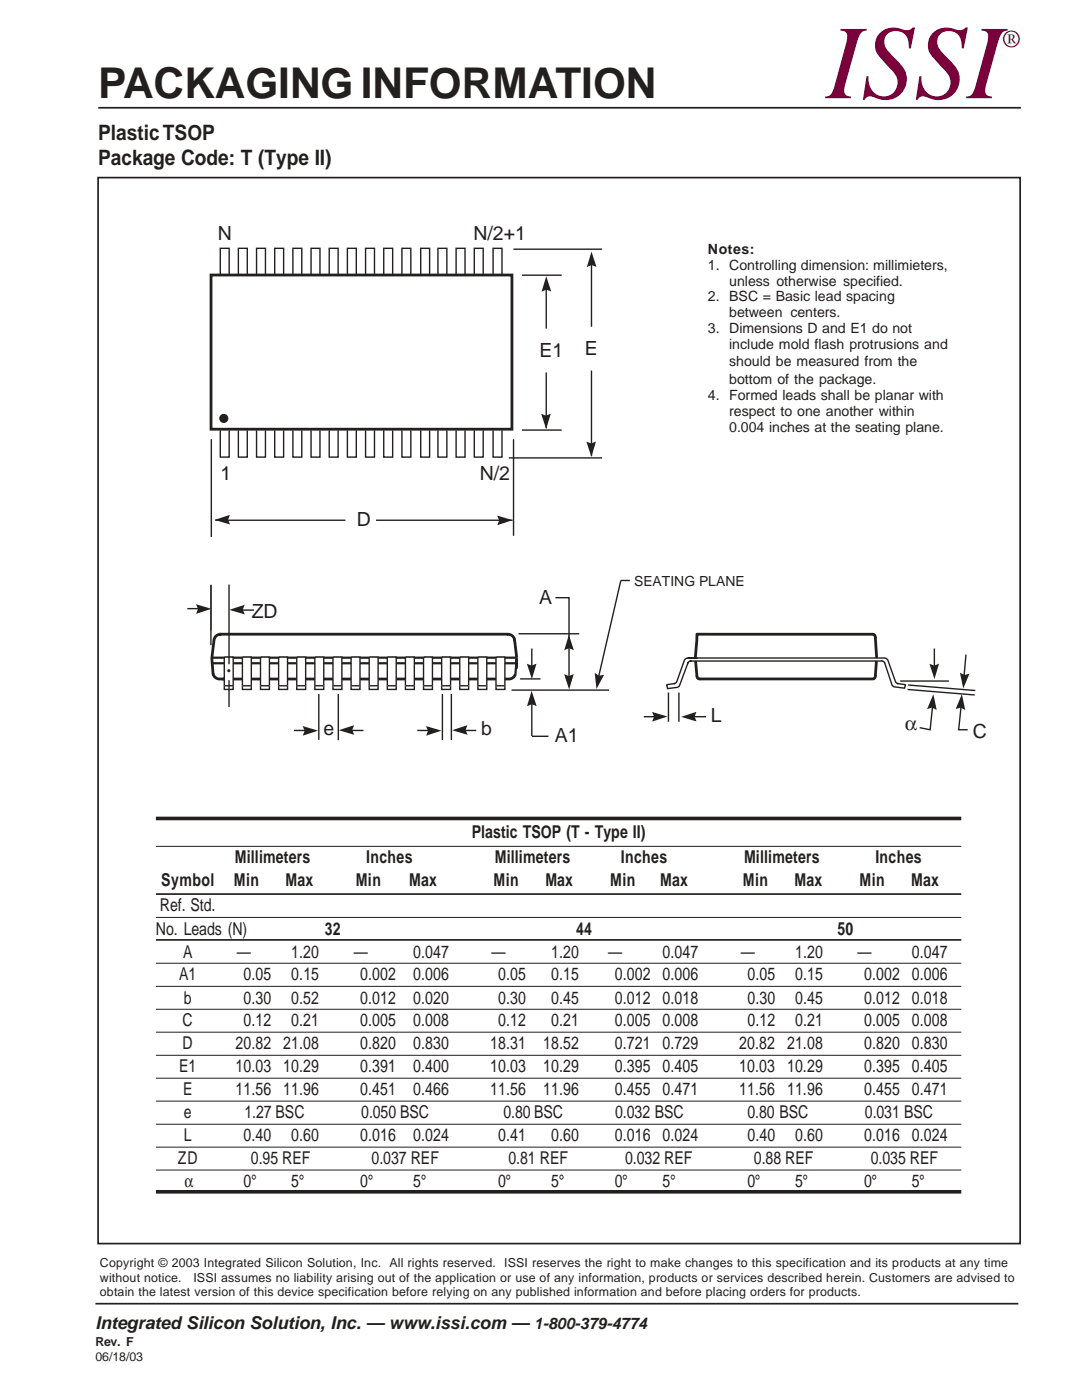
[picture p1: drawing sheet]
<svg xmlns="http://www.w3.org/2000/svg" width="216mm" height="279mm" viewBox="0 0 216 279" stroke-linecap="round" stroke-linejoin="round" font-family="sans-serif">
<path d="M19.6 35.4h184v212.8h-184zM19.6 21.5h184.1M19 260.2h184.2" fill="none" stroke="#231f1f" stroke-width=".34"/>
<g fill="none" stroke="#231f1f" stroke-width=".28">
<path d="M47.6 54.9v-5.3h1.7v5.3M51.2 54.9v-5.3h1.8v5.3M54.8 54.9v-5.3h1.8v5.3M58.4 54.9v-5.3h1.8v5.3M62.1 54.9v-5.3h1.7v5.3M65.7 54.9v-5.3h1.8v5.3M69.3 54.9v-5.3h1.8v5.3M72.9 54.9v-5.3h1.8v5.3M76.6 54.9v-5.3h1.7v5.3M80.2 54.9v-5.3h1.8v5.3M109 74.3v11.1M42.2 87.7v19.5"/>
<path d="M102.5 87.7v19.2M42.1 116.8v12M42.9 103.8h26M75 103.8h27.2M110.8 119.3h2.7v16.4M123.9 115.9h1.8M63.6 138.5v9.2M67.5 138.5v9.2M88.3 138.5v9.2M90.1 138.5v9.2M102.1 137.7h19.4M103.5 126.5h12.1"/>
<path d="M103.8 135.5h4.1M106.1 129.4v5M106.1 138.8v8.1M181.1 137.6l13.4 1.1M181.2 136.7l13.4 1.1M191.9 139.8l-.6 5.8h1.8M192.7 130.6l-.5 6M83.3 145.8h3.9M91.2 145.8h3.8"/>
</g>
<path d="M42.3 131.3h60.8v2.2M42.3 132.4h60.8M103.1 131.5l-.2 3" fill="none" stroke="#231f1f" stroke-width=".44"/>
<path d="M42.1 54.9h60.1v30.8h-60.1zM103.1 131.3l-.4-3.7a1.33 1.33 0 0 0-1.3-1h-57.4a1.33 1.33 0 0 0-1.3 1l-.4 3.7 .2 3.2a1.57 1.57 0 0 0 2 1h57.1a1.33 1.33 0 0 0 1.3-1M139.1 126.6h35a.52 .52 0 0 1 .6 .5l.2 4.2-.2 3.7a.52 .52 0 0 1-.6 .5h-34.5a.52 .52 0 0 1-.5-.5l-.4-3.7z" fill="none" stroke="#231f1f" stroke-width=".56"/>
<path d="M42.1 116.7v9.1" fill="none" stroke="#231f1f" stroke-width=".2"/>
<path d="M136.8 131.5l.4-.2h1.9h-1.9h39.3l.4 .2 .3 .4 1.6 4.3 .4 .2h-.1l1.6 .2-.2 .7-2.2-.3-.2-.1-1.6-4.5-.3-.4-.2-.1h-38.2l-.2 .1-.4 .4-1.7 4.6-.2 .1-2.1 .3-.2-.8 1.6-.2h-.1l.4-.2 1.6-4.3z" fill="#fff"/>
<path d="M137.2 131.3h39.3l.4 .2 .3 .4 1.6 4.3 .4 .2h-.1l1.6 .2-.2 .7-2.2-.3-.2-.1-1.6-4.5-.3-.4-.2-.1h-38.2l-.2 .1-.4 .4-1.7 4.6-.2 .1-2.1 .3-.2-.8 1.6-.2h-.1l.4-.2 1.6-4.3 .3-.4 .4-.2h1.9" fill="none" stroke="#231f1f" stroke-width=".28"/>
<g fill="#231f1f">
<path d="M191.9 138.5l.7 3.2-.9-.5-1 .3z"/>
<path d="M191.5 134.3l1 .4 1-.3-1.3 3z"/>
<path d="M42.8 103.8l3.1-1-.4 .9 .4 1z"/>
<path d="M118.7 134.3l.8 .6 1-.2-1.5 2.8z"/>
<circle cx="44.7" cy="83.5" r=".91"/>
</g>
<path d="M106.1 146.9h3.3" fill="none" stroke="#231f1f" stroke-width=".28"/>
<g fill="#231f1f">
<path d="M108 82.6l.9 .4 1-.4-.9 3z"/>
<path d="M105.1 132.5l1 .3 1-.4-1 3.1z"/>
<path d="M106.1 137.9l1 3-1-.4-.9 .4z"/>
<path d="M85 144.9l3.1 .9-3.1 1 .4-.9z"/>
<path d="M90.2 145.7l3.1-1-.4 1 .4 .9z"/>
</g>
<path d="M58.7 145.8h3.9M69.1 145.8h3.4" fill="none" stroke="#231f1f" stroke-width=".28"/>
<path d="M60.4 144.9l3.1 .9-3.1 1 .4-.9z" fill="#231f1f"/>
<path d="M37.4 121.5h3.9" fill="none" stroke="#231f1f" stroke-width=".28"/>
<g fill="#231f1f">
<path d="M39.1 120.6l3.1 .9-3.1 1 .4-1z"/>
<path d="M67.6 145.7l3.1-1-.4 1 .4 .9z"/>
</g>
<path d="M47.3 121.8h3.4" fill="none" stroke="#231f1f" stroke-width=".28"/>
<g fill="#231f1f">
<path d="M45.8 121.7l3-1-.4 1 .4 .9z"/>
<path d="M99.2 102.9l3.1 .9-3.1 1 .4-1z"/>
</g>
<path d="M104.2 54.9h7.9M104.2 85.8h7.9M123.9 115.9l-4.6 19.8" fill="none" stroke="#231f1f" stroke-width=".28"/>
<path d="M109 55.1l1 3.1-1-.4-.9 .4z" fill="#231f1f"/>
<path d="M109 57.1v8.5" fill="none" stroke="#231f1f" stroke-width=".28"/>
<path d="M112.6 134.6l.9 .3 1-.4-.9 3.1z" fill="#231f1f"/>
<g fill="none" stroke="#231f1f" stroke-width=".28">
<path d="M44 54.9v-5.3h1.7v5.3M83.9 54.9v-5.3h1.8v5.3M44 85.9v5.3h1.7v-5.3M47.6 85.9v5.3h1.7v-5.3M51.2 85.9v5.3h1.8v-5.3M54.8 85.9v5.3h1.8v-5.3M58.4 85.9v5.3h1.8v-5.3M62.1 85.9v5.3h1.7v-5.3M65.7 85.9v5.3h1.8v-5.3M69.3 85.9v5.3h1.8v-5.3M72.9 85.9v5.3h1.8v-5.3M76.6 85.9v5.3h1.7v-5.3"/>
<path d="M80.2 85.9v5.3h1.8v-5.3M83.9 85.9v5.3h1.8v-5.3"/>
</g>
<path d="M44.8 131.1h1.7v6.5h-1.7z" fill="#fff"/>
<path d="M44.8 131.1h1.7v6.5h-1.7z" fill="none" stroke="#231f1f" stroke-width=".28"/>
<path d="M44.8 136.9h1.7z" fill="#fff"/>
<path d="M44.8 136.9h1.7" fill="none" stroke="#231f1f" stroke-width=".28"/>
<path d="M48.4 131.1h1.7v6.5h-1.7z" fill="#fff"/>
<path d="M48.4 131.1h1.7v6.5h-1.7z" fill="none" stroke="#231f1f" stroke-width=".28"/>
<path d="M52 131.1h1.8v6.5h-1.8z" fill="#fff"/>
<path d="M52 131.1h1.8v6.5h-1.8z" fill="none" stroke="#231f1f" stroke-width=".28"/>
<path d="M55.6 131.1h1.8v6.5h-1.8z" fill="#fff"/>
<path d="M55.6 131.1h1.8v6.5h-1.8z" fill="none" stroke="#231f1f" stroke-width=".28"/>
<path d="M59.2 131.1h1.8v6.5h-1.8z" fill="#fff"/>
<path d="M59.2 131.1h1.8v6.5h-1.8z" fill="none" stroke="#231f1f" stroke-width=".28"/>
<path d="M62.8 131.1h1.8v6.5h-1.8z" fill="#fff"/>
<path d="M62.8 131.1h1.8v6.5h-1.8z" fill="none" stroke="#231f1f" stroke-width=".28"/>
<path d="M66.4 131.1h1.8v6.5h-1.8z" fill="#fff"/>
<path d="M66.4 131.1h1.8v6.5h-1.8z" fill="none" stroke="#231f1f" stroke-width=".28"/>
<path d="M70.1 131.1h1.7v6.5h-1.7z" fill="#fff"/>
<path d="M70.1 131.1h1.7v6.5h-1.7z" fill="none" stroke="#231f1f" stroke-width=".28"/>
<path d="M73.7 131.1h1.7v6.5h-1.7z" fill="#fff"/>
<path d="M73.7 131.1h1.7v6.5h-1.7z" fill="none" stroke="#231f1f" stroke-width=".28"/>
<path d="M77.3 131.1h1.8v6.5h-1.8z" fill="#fff"/>
<path d="M77.3 131.1h1.8v6.5h-1.8z" fill="none" stroke="#231f1f" stroke-width=".28"/>
<path d="M80.9 131.1h1.8v6.5h-1.8z" fill="#fff"/>
<path d="M80.9 131.1h1.8v6.5h-1.8z" fill="none" stroke="#231f1f" stroke-width=".28"/>
<path d="M84.5 131.1h1.8v6.5h-1.8z" fill="#fff"/>
<path d="M84.5 131.1h1.8v6.5h-1.8z" fill="none" stroke="#231f1f" stroke-width=".28"/>
<path d="M88.1 131.1h1.8v6.5h-1.8z" fill="#fff"/>
<path d="M88.1 131.1h1.8v6.5h-1.8z" fill="none" stroke="#231f1f" stroke-width=".28"/>
<path d="M91.7 131.1h1.8v6.5h-1.8z" fill="#fff"/>
<path d="M91.7 131.1h1.8v6.5h-1.8z" fill="none" stroke="#231f1f" stroke-width=".28"/>
<path d="M95.4 131.1h1.7v6.5h-1.7z" fill="#fff"/>
<path d="M95.4 131.1h1.7v6.5h-1.7z" fill="none" stroke="#231f1f" stroke-width=".28"/>
<path d="M99 131.1h1.7v6.5h-1.7z" fill="#fff"/>
<path d="M99 131.1h1.7v6.5h-1.7z" fill="none" stroke="#231f1f" stroke-width=".28"/>
<path d="M48.4 136.9h1.7z" fill="#fff"/>
<path d="M48.4 136.9h1.7" fill="none" stroke="#231f1f" stroke-width=".28"/>
<path d="M52 136.9h1.8z" fill="#fff"/>
<path d="M52 136.9h1.8" fill="none" stroke="#231f1f" stroke-width=".28"/>
<path d="M55.6 136.9h1.8z" fill="#fff"/>
<path d="M55.6 136.9h1.8" fill="none" stroke="#231f1f" stroke-width=".28"/>
<path d="M59.2 136.9h1.8z" fill="#fff"/>
<path d="M59.2 136.9h1.8" fill="none" stroke="#231f1f" stroke-width=".28"/>
<path d="M62.8 136.9h1.8z" fill="#fff"/>
<path d="M62.8 136.9h1.8" fill="none" stroke="#231f1f" stroke-width=".28"/>
<path d="M66.4 136.9h1.8z" fill="#fff"/>
<path d="M66.4 136.9h1.8" fill="none" stroke="#231f1f" stroke-width=".28"/>
<path d="M70.1 136.9h1.7z" fill="#fff"/>
<path d="M70.1 136.9h1.7" fill="none" stroke="#231f1f" stroke-width=".28"/>
<path d="M73.7 136.9h1.7z" fill="#fff"/>
<path d="M73.7 136.9h1.7" fill="none" stroke="#231f1f" stroke-width=".28"/>
<path d="M77.3 136.9h1.8z" fill="#fff"/>
<path d="M77.3 136.9h1.8" fill="none" stroke="#231f1f" stroke-width=".28"/>
<path d="M80.9 136.9h1.8z" fill="#fff"/>
<path d="M80.9 136.9h1.8" fill="none" stroke="#231f1f" stroke-width=".28"/>
<path d="M84.5 136.9h1.8z" fill="#fff"/>
<path d="M84.5 136.9h1.8" fill="none" stroke="#231f1f" stroke-width=".28"/>
<path d="M88.1 136.9h1.8z" fill="#fff"/>
<path d="M88.1 136.9h1.8" fill="none" stroke="#231f1f" stroke-width=".28"/>
<path d="M91.7 136.9h1.8z" fill="#fff"/>
<path d="M91.7 136.9h1.8" fill="none" stroke="#231f1f" stroke-width=".28"/>
<path d="M95.4 136.9h1.7z" fill="#fff"/>
<path d="M95.4 136.9h1.7" fill="none" stroke="#231f1f" stroke-width=".28"/>
<path d="M99 136.9h1.7z" fill="#fff"/>
<path d="M102.4 49.7h17.7M118 74v17M101.5 91.4h18.6M99 136.9h1.7" fill="none" stroke="#231f1f" stroke-width=".28"/>
<g fill="#231f1f">
<path d="M117 88.1l1 .4 .9-.4-.9 3.1z"/>
<path d="M118 50.2l1 3.1-.9-.4-1 .4z"/>
</g>
<path d="M118 52.2v13M128.5 143h3.8M137 143h3.9" fill="none" stroke="#231f1f" stroke-width=".28"/>
<path d="M135.9 143.1l3.1-1-.4 .9 .4 1z" fill="#231f1f"/>
<path d="M133.4 138.2v5.8" fill="none" stroke="#231f1f" stroke-width=".28"/>
<path d="M130.1 142.1l3.1 .9-3.1 1 .4-1z" fill="#231f1f"/>
<path d="M135.5 138.2v5.8M179.6 135.9h9.7M186.4 129.4v5" fill="none" stroke="#231f1f" stroke-width=".28"/>
<path d="M185.5 132.5l.9 .3 1-.4-.9 3.1z" fill="#231f1f"/>
<path d="M186.2 139.8l-.6 5.8-2.1-.4" fill="none" stroke="#231f1f" stroke-width=".28"/>
<path d="M186.2 138.5l.7 3.2-.9-.5-1 .3z" fill="#231f1f"/>
<path d="M87.4 54.9v-5.3h1.8v5.3M91 54.9v-5.3h1.8v5.3M94.6 54.9v-5.3h1.8v5.3M98.4 54.9v-5.3h1.8v5.3M87.4 85.9v5.3h1.8v-5.3M91 85.9v5.3h1.8v-5.3M94.6 85.9v5.3h1.8v-5.3M98.4 85.9v5.3h1.8v-5.3" fill="none" stroke="#231f1f" stroke-width=".28"/>
<path d="M113.5 126.7l1 3-1-.3-.9 .4z" fill="#231f1f"/>
<path d="M45.7 116.7v15.9M45.7 135.8v5.3" fill="none" stroke="#231f1f" stroke-width=".28"/>
<path d="M31.1 163.3h160.7M31.1 237.8h160.7" fill="none" stroke="#231f1f" stroke-width=".72" stroke-linecap="butt"/>
<path d="M31.1 168.9h160.7M31.1 183.1h160.7M31.1 192.2h160.7M31.1 196.8h160.7M31.1 201.4h160.7M31.1 206h160.7M31.1 210.6h160.7M31.1 215.2h160.7M31.1 219.8h160.7M31.1 224.4h160.7M31.1 228.9h160.7M31.1 233.5h160.7" fill="none" stroke="#231f1f" stroke-width=".2"/>
<path d="M31.1 178.4h160.7M31.1 187.6h160.7" fill="none" stroke="#231f1f" stroke-width=".34"/>
<text font-size="21.2" fill="#79003b" x="164.8" y="19.6">ISSI</text>
<text font-size="8.5" fill="#231f1f" x="19.6" y="19.6">PACKAGING INFORMATION</text>
<text font-size="5" fill="#231f1f" x="45.1" y="134">.</text>
<text font-size="4.9" fill="#79003b" x="200" y="9.4">®</text>
<g font-size="4.2" fill="#231f1f">
<text x="19.6" y="28">Plastic TSOP</text>
<text x="19.6" y="32.9">Package Code: T (Type II)</text>
</g>
<g font-size="3.9" fill="#231f1f">
<text x="43.5" y="47.9">N</text>
<text x="94.5" y="47.9">N/2+1</text>
<text x="107.6" y="71.2">E1</text>
<text x="116.7" y="70.8">E</text>
<text x="44" y="95.7">1</text>
<text x="95.7" y="95.8">N/2</text>
<text x="71.2" y="105">D</text>
<text x="50.2" y="123.4">ZD</text>
<text x="107.6" y="120.5">A</text>
<text x="64.5" y="146.8">e</text>
<text x="96" y="146.8">b</text>
<text x="110.7" y="148">A1</text>
<text x="141.8" y="144.2">L</text>
<text x="180.5" y="145.8">α</text>
<text x="194.1" y="147.3">C</text>
</g>
<g font-size="3.5" fill="#231f1f">
<text x="94.1" y="167.2">Plastic TSOP (T - Type II)</text>
<text x="46.9" y="172.3">Millimeters</text>
<text x="73.1" y="172.3">Inches</text>
<text x="98.7" y="172.3">Millimeters</text>
<text x="123.9" y="172.3">Inches</text>
<text x="148.5" y="172.3">Millimeters</text>
<text x="174.7" y="172.3">Inches</text>
<text x="32.2" y="176.9">Symbol</text>
<text x="46.7" y="176.9">Min</text>
<text x="57" y="176.9">Max</text>
<text x="71" y="176.9">Min</text>
<text x="81.7" y="176.9">Max</text>
<text x="98.5" y="176.9">Min</text>
<text x="108.8" y="176.9">Max</text>
<text x="121.8" y="176.9">Min</text>
<text x="131.7" y="176.9">Max</text>
<text x="148.2" y="176.9">Min</text>
<text x="158.6" y="176.9">Max</text>
<text x="171.5" y="176.9">Min</text>
<text x="181.8" y="176.9">Max</text>
<text x="31.9" y="181.9">Ref. Std.</text>
<text x="31.1" y="186.5">No. Leads (N)</text>
<text x="36.5" y="191.1">A</text>
<text x="47.3" y="191.1">—</text>
<text x="58.1" y="191.1">1.20</text>
<text x="64.8" y="186.5">32</text>
<text x="70.6" y="191.1">—</text>
<text x="82.5" y="191.1">0.047</text>
<text x="98.1" y="191.1">—</text>
<text x="110" y="191.1">1.20</text>
<text x="114.9" y="186.5">44</text>
<text x="121.4" y="191.1">—</text>
<text x="132.2" y="191.1">0.047</text>
<text x="147.8" y="191.1">—</text>
<text x="158.7" y="191.1">1.20</text>
<text x="167.1" y="186.5">50</text>
<text x="171.1" y="191.1">—</text>
<text x="182" y="191.1">0.047</text>
<text x="35.8" y="195.7">A1</text>
<text x="48.6" y="195.7">0.05</text>
<text x="58.1" y="195.7">0.15</text>
<text x="71.9" y="195.7">0.002</text>
<text x="82.5" y="195.7">0.006</text>
<text x="99.4" y="195.7">0.05</text>
<text x="110" y="195.7">0.15</text>
<text x="122.7" y="195.7">0.002 0.006</text>
<text x="149.1" y="195.7">0.05</text>
<text x="158.7" y="195.7">0.15</text>
<text x="172.4" y="195.7">0.002 0.006</text>
<text x="36.7" y="200.3">b</text>
<text x="48.6" y="200.3">0.30</text>
<text x="58.1" y="200.3">0.52</text>
<text x="71.9" y="200.3">0.012</text>
<text x="82.5" y="200.3">0.020</text>
<text x="99.4" y="200.3">0.30</text>
<text x="110" y="200.3">0.45</text>
<text x="122.7" y="200.3">0.012 0.018</text>
<text x="149.1" y="200.3">0.30</text>
<text x="158.7" y="200.3">0.45</text>
<text x="172.4" y="200.3">0.012 0.018</text>
<text x="36.4" y="204.9">C</text>
<text x="36.4" y="209.4">D</text>
<text x="47" y="209.4">20.82 21.08</text>
<text x="48.6" y="204.9">0.12</text>
<text x="58.1" y="204.9">0.21</text>
<text x="71.9" y="209.4">0.820</text>
<text x="71.9" y="204.9">0.005</text>
<text x="82.5" y="209.4">0.830</text>
<text x="82.5" y="204.9">0.008</text>
<text x="97.8" y="209.4">18.31</text>
<text x="99.4" y="204.9">0.12</text>
<text x="108.4" y="209.4">18.52</text>
<text x="110" y="204.9">0.21</text>
<text x="122.7" y="209.4">0.721 0.729</text>
<text x="122.7" y="204.9">0.005 0.008</text>
<text x="147.5" y="209.4">20.82 21.08</text>
<text x="149.1" y="204.9">0.12</text>
<text x="158.7" y="204.9">0.21</text>
<text x="172.4" y="209.4">0.820 0.830</text>
<text x="172.4" y="204.9">0.005 0.008</text>
<text x="35.8" y="214">E1</text>
<text x="47" y="214">10.03 10.29</text>
<text x="71.9" y="214">0.391</text>
<text x="82.5" y="214">0.400</text>
<text x="97.8" y="214">10.03</text>
<text x="108.4" y="214">10.29</text>
<text x="122.7" y="214">0.395 0.405</text>
<text x="147.5" y="214">10.03 10.29</text>
<text x="172.4" y="214">0.395 0.405</text>
<text x="36.5" y="218.6">E</text>
<text x="47" y="218.6">11.56 11.96</text>
<text x="71.9" y="218.6">0.451</text>
<text x="82.5" y="218.6">0.466</text>
<text x="97.8" y="218.6">11.56</text>
<text x="108.4" y="218.6">11.96</text>
<text x="122.7" y="218.6">0.455 0.471</text>
<text x="147.5" y="218.6">11.56 11.96</text>
<text x="172.4" y="218.6">0.455 0.471</text>
<text x="36.7" y="223.2">e</text>
<text x="36.7" y="227.8">L</text>
<text x="48.6" y="227.8">0.40</text>
<text x="48.8" y="223.2">1.27 BSC</text>
<text x="58.1" y="227.8">0.60</text>
<text x="71.9" y="227.8">0.016</text>
<text x="72.1" y="223.2">0.050 BSC</text>
<text x="82.5" y="227.8">0.024</text>
<text x="99.4" y="227.8">0.41</text>
<text x="100.5" y="223.2">0.80 BSC</text>
<text x="110" y="227.8">0.60</text>
<text x="122.7" y="227.8">0.016 0.024</text>
<text x="122.8" y="223.2">0.032 BSC</text>
<text x="149.1" y="223.2">0.80 BSC</text>
<text x="149.1" y="227.8">0.40</text>
<text x="158.7" y="227.8">0.60</text>
<text x="172.4" y="227.8">0.016 0.024</text>
<text x="172.6" y="223.2">0.031 BSC</text>
<text x="35.5" y="232.4">ZD</text>
<text x="50.1" y="232.4">0.95 REF</text>
<text x="74.1" y="232.4">0.037 REF</text>
<text x="101.5" y="232.4">0.81 REF</text>
<text x="124.7" y="232.4">0.032 REF</text>
<text x="150.4" y="232.4">0.88 REF</text>
<text x="173.8" y="232.4">0.035 REF</text>
<text x="36.8" y="236.9">α</text>
<text x="48.6" y="236.9">0°</text>
<text x="58.1" y="236.9">5°</text>
<text x="71.9" y="236.9">0°</text>
<text x="82.5" y="236.9">5°</text>
<text x="99.4" y="236.9">0°</text>
<text x="110" y="236.9">5°</text>
<text x="122.7" y="236.9">0°</text>
<text x="132.2" y="236.9">5°</text>
<text x="149.1" y="236.9">0°</text>
<text x="158.7" y="236.9">5°</text>
<text x="172.4" y="236.9">0°</text>
<text x="181.9" y="236.9">5°</text>
<text x="19" y="265.3">Integrated Silicon Solution, Inc. — www.issi.com — 1-800-379-4774</text>
</g>
<g font-size="2.8" fill="#231f1f">
<text x="141.3" y="50.6">Notes:</text>
<text x="141.3" y="53.8">1. Controlling dimension: millimieters,</text>
<text x="145.5" y="57">unless otherwise specified.</text>
<text x="141.3" y="60.2">2. BSC = Basic lead spacing</text>
<text x="145.5" y="63.3">between centers.</text>
<text x="141.3" y="66.5">3. Dimensions D and E1 do not</text>
<text x="145.5" y="69.7">include mold flash protrusions and</text>
<text x="145.5" y="73.1">should be measured from the</text>
<text x="145.5" y="76.6">bottom of the package.</text>
<text x="141.3" y="79.9">4. Formed leads shall be planar with</text>
<text x="145.5" y="83.1">respect to one another within</text>
<text x="145.5" y="86.3">0.004 inches at the seating plane.</text>
<text x="126.5" y="117">SEATING PLANE</text>
</g>
<g font-size="2.5" fill="#231f1f">
<text x="19.9" y="252.8">Copyright © 2003 Integrated Silicon Solution, Inc. All rights reserved. ISSI reserves the right to make changes to this specification and its products at any time</text>
<text x="19.9" y="255.8">without notice.</text>
<text x="38.6" y="255.8">ISSI assumes no liability arising out of the application or use of any information, products or services described herein. Customers are advised to</text>
<text x="19.9" y="258.7">obtain the latest version of this device specification before relying on any published information and before placing orders for products.</text>
<text x="19" y="268.7">Rev. F</text>
<text x="19" y="271.7">06/18/03</text>
</g>
</svg>
